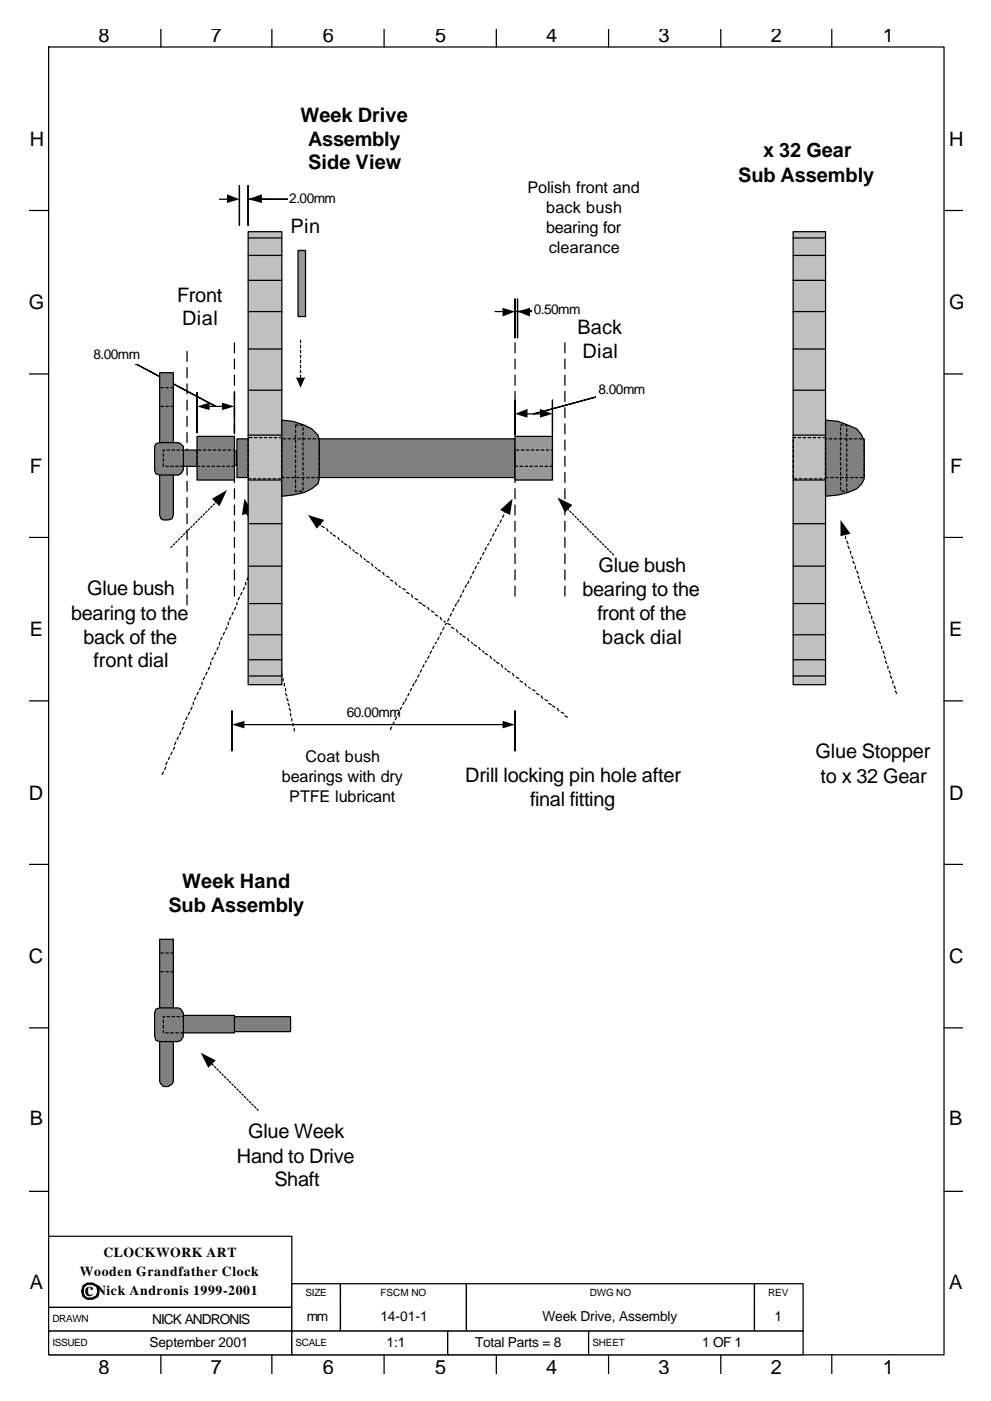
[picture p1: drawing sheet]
<svg xmlns="http://www.w3.org/2000/svg" width="210mm" height="297mm" viewBox="0 0 210 297" stroke-linecap="round" stroke-linejoin="round" font-family="sans-serif">
<g fill="none" stroke="#000" stroke-width=".26">
<path d="M10.3 10h190v277.2h-190zM34.1 6.2v3.8M57.7 6.2v3.8M81.5 6.2v3.8M105.3 6.2v3.8M129.1 6.2v3.8M152.9 6.2v3.8M176.5 6.2v3.8M6.3 44.6h4M200.3 44.6h4M6.3 79.3h4M200.3 79.3h4"/>
<path d="M6.3 113.9h4M200.3 113.9h4M6.3 148.6h4M200.3 148.6h4M6.3 183.3h4M200.3 183.3h4M6.3 217.9h4M200.3 217.9h4M6.3 252.6h4M200.3 252.6h4M34.1 287.2v4.1M57.7 287.2v4.1"/>
<path d="M81.5 287.2v4.1M105.3 287.2v4.1M129.1 287.2v4.1M152.9 287.2v4.1M176.5 287.2v4.1"/>
</g>
<path d="M63.2 53.1h1.6v14h-1.6z" fill-rule="evenodd" fill="#969696" stroke="#000" stroke-width=".26"/>
<path d="M10.3 262.1h51.6v15.1h-51.6z" fill-rule="evenodd" fill="#fff" stroke="#000" stroke-width=".26"/>
<path d="M61.9 272.2h10.3v3.9h-10.3z" fill-rule="evenodd" fill="#fff"/>
<path d="M61.9 276.1v-3.9h10.3v3.9" fill="none" stroke="#000" stroke-width=".26"/>
<path d="M72.2 272.2h26.8v3.9h-26.8z" fill-rule="evenodd" fill="#fff"/>
<path d="M72.2 276.1v-3.9h26.8v3.9" fill="none" stroke="#000" stroke-width=".26"/>
<path d="M99 272.2h61.1v3.9h-61.1z" fill-rule="evenodd" fill="#fff"/>
<path d="M99 276.1v-3.9h61.1v3.9" fill="none" stroke="#000" stroke-width=".26"/>
<path d="M160.1 272.2h10.3v3.9h-10.3z" fill-rule="evenodd" fill="#fff"/>
<path d="M160.1 276.1v-3.9h10.3v3.9" fill="none" stroke="#000" stroke-width=".26"/>
<path d="M10.3 277.2h13.5v5h-13.5z" fill-rule="evenodd" fill="#fff"/>
<path d="M23.8 277.2h-13.5v5h13.5" fill="none" stroke="#000" stroke-width=".26"/>
<path d="M23.8 277.2h38.1v5h-38.1z" fill-rule="evenodd" fill="#fff"/>
<path d="M23.8 277.2h38.1v5h-38.1" fill="none" stroke="#000" stroke-width=".26"/>
<path d="M61.9 276.1h10.3v6.1h-10.3z" fill-rule="evenodd" fill="#fff"/>
<path d="M61.9 276.1v6.1h10.3v-6.1" fill="none" stroke="#000" stroke-width=".26"/>
<path d="M72.2 276.1h26.8v6.1h-26.8z" fill-rule="evenodd" fill="#fff"/>
<path d="M72.2 276.1v6.1h26.8v-6.1" fill="none" stroke="#000" stroke-width=".26"/>
<path d="M99 276.1h61.1v6.1h-61.1z" fill-rule="evenodd" fill="#fff"/>
<path d="M99 276.1v6.1h61.1v-6.1" fill="none" stroke="#000" stroke-width=".26"/>
<path d="M160.1 276.1h10.3v6.1h-10.3z" fill-rule="evenodd" fill="#fff"/>
<path d="M160.1 276.1v6.1h10.3v-6.1" fill="none" stroke="#000" stroke-width=".26"/>
<path d="M10.3 282.2h12.5v5h-12.5z" fill-rule="evenodd" fill="#fff"/>
<path d="M22.8 282.2h-12.5v5h12.5" fill="none" stroke="#000" stroke-width=".26"/>
<path d="M22.8 282.2h39.1v5h-39.1z" fill-rule="evenodd" fill="#fff"/>
<path d="M22.8 282.2h39.1v5h-39.1" fill="none" stroke="#000" stroke-width=".26"/>
<path d="M61.9 282.2h11.4v5h-11.4z" fill-rule="evenodd" fill="#fff"/>
<path d="M73.3 282.2h-11.4v5h11.4" fill="none" stroke="#000" stroke-width=".26"/>
<path d="M73.3 282.2h21.7v5h-21.7z" fill-rule="evenodd" fill="#fff"/>
<path d="M73.3 282.2h21.7v5h-21.7" fill="none" stroke="#000" stroke-width=".26"/>
<path d="M95 282.2h29.9v5h-29.9z" fill-rule="evenodd" fill="#fff" stroke="#000" stroke-width=".26"/>
<path d="M124.9 282.2h11.4v5h-11.4z" fill-rule="evenodd" fill="#fff"/>
<path d="M136.3 282.2h-11.4v5h11.4" fill="none" stroke="#000" stroke-width=".26"/>
<path d="M136.3 282.2h34.1v5h-34.1z" fill-rule="evenodd" fill="#fff"/>
<path d="M63.8 72.1v.6M63.8 73.2v.5M63.8 74.3v.5M63.8 75.3v.5M63.8 76.4v.5M63.8 77.4v.6M63.8 78.5v.5M63.8 79.6v.5M136.3 282.2h34.1v5h-34.1" fill="none" stroke="#000" stroke-width=".26"/>
<path d="M62.7 79.8l.3 .3h1.6l.2-.3-1 2.4z" fill-rule="evenodd" fill="#000"/>
<path d="M49.2 150.7v8.5zM109.3 150.7v8.5z" fill-rule="evenodd" fill="#fff"/>
<path d="M49.2 150.7v8.5v-8.5M51.6 153.6h55.3M109.3 150.7v8.5v-8.5" fill="none" stroke="#000" stroke-width=".26"/>
<path d="M49.2 153.6l2.7-.8v1.6zM106.6 152.8l2.7 .8-2.7 .8z" fill="#000"/>
<path d="M73.3 149.1h11.9v4h-11.9z" fill-rule="evenodd" fill="#fff"/>
<g fill="none" stroke="#000" stroke-width=".26">
<path d="M109.3 72.7v2.1M109.3 76.1v2.1M109.3 79.6v2.1M109.3 83v2.1M109.3 86.4v2.1M109.3 89.9v2.1M109.3 93.3v2.1M109.3 96.7v2.2M36.5 115.8l-.3 .3M37 115.3l-.2 .2M37.6 114.7l-.3 .3M38.1 114.2l-.3 .3"/>
<path d="M38.6 113.7l-.2 .2M39.2 113.2l-.3 .2M39.7 112.6l-.3 .3M40.2 112.1l-.2 .3M40.7 111.6l-.2 .2M41.3 111l-.3 .3M41.8 110.5l-.3 .3M42.3 110l-.2 .2M42.9 109.4l-.3 .3M43.4 108.9l-.3 .3M43.9 108.4l-.2 .3M44.4 107.9l-.2 .2"/>
<path d="M45 107.3l-.3 .3M45.5 106.8l-.3 .3M46 106.3l-.2 .2M109.3 100.2v2.1M109.3 103.6v2.1M109.3 107.1v2.1M109.3 110.5v2.1M109.3 113.9v2.2M109.3 117.4v2.1M109.3 120.8v2.1M109.3 124.3v2.1"/>
</g>
<path d="M45 105.7l3.2-1.8-1.6 3.4z" fill="#000"/>
<path d="M109.3 63.4v8.2zM109.8 63.4v8.2zM109.5 66.1l8.8-.3z" fill-rule="evenodd" fill="#fff"/>
<path d="M105 66.1h1.9M109.3 63.4v8.2v-8.2M109.5 66.1l8.8-.3-8.8 .3M109.8 63.4v8.2v-8.2M112.2 66.1h1.8" fill="none" stroke="#000" stroke-width=".26"/>
<path d="M106.6 65.3l2.7 .8-2.7 1zM109.8 66.1l2.6-.8v1.8z" fill="#000"/>
<path d="M113 63.7h10.6v3.9h-10.6z" fill-rule="evenodd" fill="#fff"/>
<g fill="none" stroke="#000" stroke-width=".26">
<path d="M39.7 74.5v2.1M39.7 78v2.1M49.7 72.7v2.1M49.7 76.1v2.1M49.7 79.6v2.1M119.9 72.7v2.1M119.9 76.1v2.1M119.9 79.6v2.1M39.7 81.4v2.1M39.7 84.8v2.2M39.7 88.3v2.1M39.7 91.7v2.1"/>
<path d="M39.7 95.2v2.1M39.7 98.6v2.1M49.7 83v2.1M49.7 86.4v2.1M49.7 89.9v2.1M49.7 93.3v2.1M49.7 96.7v2.2M119.9 83v2.1M119.9 86.4v2.1M119.9 89.9v2.1M119.9 93.3v2.1M119.9 96.7v2.2"/>
<path d="M39.7 102v2.2M39.7 105.5v2.1M39.7 108.9v2.1M39.7 112.4v2.1M39.7 115.8v2.1M39.7 119.2v2.2M49.7 100.2v2.1M49.7 103.6v2.1M49.7 107.1v2.1M49.7 110.5v2.1M49.7 113.9v2.2M49.7 117.4v2.1"/>
<path d="M119.9 100.2v2.1M119.9 103.6v2.1M119.9 107.1v2.1M119.9 110.5v2.1M119.9 113.9v2.2M119.9 117.4v2.1M120.4 107.9l.2 .2M120.9 108.4l.3 .3M121.4 108.9l.3 .3M122 109.4l.2 .3M122.5 110l.3 .2M123 110.5l.3 .3"/>
<path d="M123.6 111l.2 .3M124.1 111.6l.3 .2M124.6 112.1l.3 .3M125.1 112.6l.3 .3M125.7 113.2l.2 .2M126.2 113.7l.3 .2M126.7 114.2l.3 .3M127.3 114.7l.2 .3M127.8 115.3l.3 .2M128.3 115.8l.3 .3M128.9 116.3l.2 .3M129.4 116.9l.2 .2"/>
<path d="M129.9 117.4l.3 .3M39.7 122.7v2.1M39.7 126.1v2.1M49.7 120.8v2.1M49.7 124.3v2.1M119.9 120.8v2.1M119.9 124.3v2.1"/>
</g>
<path d="M118.3 105.5l3.1 1.6-1.5 1.6z" fill="#000"/>
<path d="M41.8 83.3v8.4zM49.7 83.3v8.4zM24.9 75.1l20.9 11.1z" fill-rule="evenodd" fill="#fff"/>
<path d="M41.8 83.3v8.4v-8.4M44.2 86.2h3.2M45.8 86.2l-20.9-11.1 20.9 11.1M49.7 83.3v8.4v-8.4" fill="none" stroke="#000" stroke-width=".26"/>
<path d="M41.8 86.2l2.6-.8v1.6zM47.1 85.4l2.6 .8-2.6 .8z" fill="#000"/>
<g fill="#fff">
<path d="M19.6 72.9h10.3v4.3h-10.3z" fill-rule="evenodd"/>
<path d="M109.3 84.8v7.5zM117.2 84.8v7.5zM113.2 87.8l18.6-5.1z" fill-rule="evenodd"/>
</g>
<path d="M109.3 84.8v7.5v-7.5M111.7 87.8h3.1M113.2 87.8l18.6-5.1-18.6 5.1M117.2 84.8v7.5v-7.5" fill="none" stroke="#000" stroke-width=".26"/>
<path d="M109.3 87.8l2.6-1.1v1.8zM114.6 86.7l2.6 1.1-2.6 .7z" fill="#000"/>
<path d="M126.5 80.6h10.6v4h-10.6z" fill-rule="evenodd" fill="#fff"/>
<g fill="none" stroke="#000" stroke-width=".26">
<path d="M54 119.5v.3M67.7 111l.3 .3M68.3 111.6l.5 .2M69.3 112.1l.3 .5M70.1 112.9l.3 .3M70.6 113.4l.6 .3M71.7 113.9l.3 .6M72.5 114.7l.3 .3M73 115.3l.6 .2M74.1 115.8l.2 .5M74.9 116.6l.2 .3M75.4 117.1l.5 .3"/>
<path d="M76.5 117.7l.2 .5M77.3 118.4l.2 .3M77.8 119l.5 .2M78.8 119.5l.3 .5M101.6 119.2l-.3 .3M102.1 118.2l-.2 .5M102.7 117.1l-.3 .6M103.2 116.1l-.3 .5M103.7 115.3l-.2 .2M104.2 114.2l-.2 .5M104.8 113.2l-.3 .5M105.3 112.1l-.3 .5"/>
<path d="M105.8 111.3l-.2 .3M106.4 110.2l-.3 .6M106.9 109.2l-.3 .5M107.4 108.4l-.2 .3M179.4 113.7v.5M179.7 114.7l.2 .6M179.9 115.8l.3 .5M180.4 116.9v.5M180.7 117.9l.3 .5M181 119l.2 .5M45.2 139.3l-.2 .6M45.8 138.3l-.3 .5"/>
<path d="M46.3 137.2l-.3 .6M46.6 136.2v.5M47.1 135.1l-.3 .5M47.6 134.1l-.2 .5M48.2 133l-.3 .5M48.4 131.9v.6M48.9 130.9l-.2 .5M49.5 129.8l-.3 .6M50 128.8l-.3 .5M50.3 127.7v.5M50.8 126.6l-.3 .6M51.3 125.6l-.2 .5"/>
<path d="M51.9 124.5l-.3 .6M52.1 123.5v.5M52.7 122.4l-.3 .5M53.2 121.4l-.3 .5M53.7 120.3l-.3 .5M79.6 120.3l.3 .3M80.2 120.8l.5 .3M81.2 121.4l.3 .5M82 122.1l.5 .3M82.8 122.9l.5 .3M83.9 123.5l.2 .5M84.7 124.3l.2 .2"/>
<path d="M85.5 124.8l.5 .3M86.3 125.6l.5 .3M87.3 126.1l.3 .5M88.1 126.9l.5 .3M88.9 127.7l.5 .3M89.7 128.2l.5 .3M90.8 128.8l.2 .5M91 139.1l-.2 .5M91.5 138l-.2 .6M91.5 129.6l.6 .2M92.1 137l-.3 .5M92.3 130.4l.6 .2"/>
<path d="M92.6 136.2l-.3 .2M93.1 135.1l-.2 .5M93.4 130.9l.3 .5M93.7 134.1l-.3 .5M94.2 133l-.3 .5M94.2 131.7l.3 .2M94.7 132.2l-.2 .3M95 132.2l.5 .3M95.2 131.1l-.2 .6M95.8 130.1l-.3 .5M95.8 133l.5 .3M96.3 129l-.3 .6"/>
<path d="M96.8 128l-.2 .5M96.8 133.5l.3 .6M97.4 127.2l-.3 .5M97.6 134.3l.3 .3M97.9 126.1l-.3 .5M98.2 134.8l.5 .3M98.4 125.1l-.2 .5M99 124l-.3 .5M99.2 135.4l.3 .5M99.5 123.2l-.3 .5M100 122.1l-.3 .6M100 136.2l.3 .2"/>
<path d="M100.5 121.1l-.2 .5M100.5 136.7l.6 .3M101.1 120l-.3 .6M101.6 137.2l.3 .6M102.4 138l.3 .3M102.9 138.6l.6 .2M104 139.1l.2 .5M104.8 139.9l.2 .2M181.5 120v.6M181.8 121.1l.2 .5M182 122.1l.3 .6M182.3 123.2l.3 .5"/>
<path d="M182.8 124.3v.5M183.1 125.3l.3 .6M183.4 126.4l.2 .5M183.9 127.4v.6M184.1 128.5l.3 .5M184.4 129.6l.3 .5M184.9 130.6v.5M185.2 131.7l.3 .5M185.5 132.7l.2 .6M186 133.8v.5M186.3 134.8l.2 .6M186.5 135.9l.3 .5"/>
<path d="M187.1 137v.5M187.3 138l.3 .6M187.6 139.1l.3 .5M36.5 159.5l-.3 .5M37 158.4l-.2 .5M37.3 157.3l-.3 .6M37.8 156.3l-.2 .5M38.4 155.2l-.3 .6M38.9 154.2l-.3 .5M39.2 153.1l-.3 .5M39.7 152l-.3 .6M40.2 151l-.2 .5"/>
<path d="M40.7 149.9l-.2 .6M41 148.9v.5M41.5 147.8l-.2 .5M42.1 146.8l-.3 .5M42.6 145.7l-.3 .5M42.9 144.6v.6M43.4 143.6l-.3 .5M43.9 142.5l-.2 .6M44.4 141.5l-.2 .5M44.7 140.4v.5M83.1 154.2l-.3 .5M83.6 153.1l-.3 .5"/>
<path d="M84.1 152l-.2 .6M84.7 151l-.3 .5M85.2 149.9l-.3 .6M85.7 148.9l-.2 .5M86.3 148.1l-.3 .5M86.8 147l-.3 .5M87.3 146l-.3 .5M87.8 144.9l-.2 .5M88.4 144.1l-.3 .5M88.9 143.1l-.3 .5M89.4 142l-.2 .5M90 140.9l-.3 .6"/>
<path d="M90.5 140.1l-.3 .3M105.3 140.4l.5 .3M106.4 140.9l.2 .6M107.2 141.7l.2 .3M107.7 142.3l.5 .2M108.7 142.8l.3 .5M109.5 143.6l.6 .2M110.3 144.4l.6 .2M111.4 144.9l.3 .5M112.2 145.7l.2 .3M113 146.2l.5 .3M113.8 147l.5 .3"/>
<path d="M114.8 147.5l.3 .6M115.6 148.3l.6 .3M116.4 149.1l.5 .3M117.2 149.7l.5 .2M118.3 150.2l.2 .5M119.1 151l.5 .3M119.9 151.8l.5 .2M187.9 140.1l.2 .6M188.4 141.2v.5M188.6 142.3l.3 .5M188.9 143.3l.3 .5M189.4 144.4v.5"/>
<path d="M189.7 145.4l.3 .6M190 146.5l.2 .5M34.7 163.7l-.3 .5M35.2 162.6l-.3 .6M35.5 161.6l-.3 .5M36 160.5l-.3 .5M45 225.6l.2 .3M45.5 226.1l.3 .3M46 226.7l.3 .2M46.6 227.2l.2 .3M47.1 227.7l.3 .3M47.6 228.2l.3 .3"/>
<path d="M48.2 228.8l.2 .2M48.7 229.3l.2 .3M49.2 229.8l.3 .3M49.7 230.4l.3 .2M50.3 230.9l.2 .3M50.8 231.4l.3 .3M51.3 232l.3 .2M51.9 232.5l.2 .2M52.4 233l.3 .3M52.9 233.5l.3 .3M53.4 234.1l.3 .2M54 234.6l.2 .3"/>
<path d="M54.5 235.1l.3 .3"/>
</g>
<path d="M55.3 116.6l-.3 3.7-2.1-1.1zM65.4 109.2l3.4 1-1.6 1.9zM106.1 108.1l2.6-2.4-.5 3.5zM178.3 110.2l2.1 3-2.1 .5zM42.6 223.2l3.2 1.6-1.6 1.6z" fill="#000"/>
<path d="M168.3 49.1h6.9v96.1h-6.9z" fill-rule="evenodd" fill="#c0c0c0" stroke="#000" stroke-width=".26"/>
<g fill="none" stroke="#000" stroke-width=".26">
<path d="M168.3 59.4h6.9M168.3 54.2h6.9M168.3 50.4h6.9M168.3 74h6.9M168.3 66.1h6.9M168.3 92.3h6.9M168.3 82.7h6.9M168.3 92.8h.5M168.3 93.3v.5M168.3 94.4v.5M168.3 95.4v.6M168.3 96.5v.5"/>
<path d="M168.3 97.5v.6M168.3 98.6v.5M168.3 99.7v.5M169.3 92.8h.6M170.4 92.8h.5M171.4 92.8h.6M172.5 92.8h.5M173.6 92.8h.5M174.6 92.8h.6v.5M175.2 93.8v.6M175.2 94.9v.5M175.2 96v.5"/>
<path d="M175.2 97v.5M175.2 98.1v.5M175.2 99.1v.6M168.3 101.8h6.9M168.3 111h6.9M168.3 100.7v.5M168.5 101.5h.6M169.6 101.5h.5M170.7 101.5h.5M171.7 101.5h.5M172.8 101.5h.5M173.8 101.5h.6"/>
<path d="M175.2 101.2v.3h-.3M175.2 100.2v.5M168.3 120h6.9M168.3 128h6.9M168.3 134.6h6.9M168.3 139.9h6.9M168.3 143.3h6.9"/>
</g>
<path d="M175.2 89.1l2.6 .2 4 1.6 1 1.4 .6 1.3v7.9l-.6 1.1-1 1-1.9 .8-2.1 .6-2.6 .2z" fill-rule="evenodd" fill="#808080" stroke="#000" stroke-width=".26"/>
<g fill="none" stroke="#000" stroke-width=".26">
<path d="M175.2 93.8v.6M175.2 94.9v.5M175.2 96v.5M175.2 97v.5M175.2 98.1v.5M175.2 99.1v.6M175.4 93h-.2v.3M175.9 93h.6M177 93h.5M178.1 93h.5M178.3 90.1h.6M178.3 90.7v.5"/>
<path d="M178.3 91.7v.6M178.3 92.8v.5M178.3 93.8v.6M178.3 94.9v.5M178.3 96v.5M178.3 97v.5M178.3 98.1v.5M178.3 99.1v.6M179.1 93h.6v.6M179.4 90.1h.3v.3M179.7 90.9v.6M179.7 92v.5"/>
<path d="M179.7 94.1v.5M179.7 95.2v.5M179.7 96.2v.5M179.7 97.3v.5M179.7 98.3v.6M179.7 99.4v.5M180.2 93h.5M181.2 93h.6M182.3 93h.5M183.4 93v.6M183.4 94.1v.5M183.4 95.2v.5"/>
<path d="M183.4 96.2v.5M183.4 97.3v.5M183.4 98.3v.6M183.4 99.4v.5M175.2 101.2h.5M175.2 100.2v.5M176.2 101.2h.5M177.3 101.2h.5M178.3 100.2v.5M178.3 102.3v.5M178.3 103.4v.5M178.6 104.2h.5"/>
<path d="M178.9 101.2h-.6v.6M179.4 101.2h.5M179.7 100.5v.5M179.7 101.5v.5M179.7 102.6v.5M179.7 103.6v.6M180.4 101.2h.6M181.5 101.2h.5M182.6 101.2h.5M183.4 100.5v.5"/>
</g>
<path d="M50.8 39.3v8.5zM52.7 39.3v8.5zM52.7 42.2h13.4z" fill-rule="evenodd" fill="#fff"/>
<path d="M50.8 39.3v8.5v-8.5M52.7 39.3v8.5v-8.5M46.6 42.2h1.8M52.7 42.2h13.4h-13.4M55.3 42.2h1.6" fill="none" stroke="#000" stroke-width=".26"/>
<path d="M48.2 41.2l2.6 1-2.6 .8zM52.7 42.2l2.9-1v1.8z" fill="#000"/>
<path d="M61.1 40.1h10.3v4h-10.3z" fill-rule="evenodd" fill="#fff"/>
<g fill="none" stroke="#000" stroke-width=".26">
<path d="M52.4 108.9l.3 .5M52.7 110l.2 .5M52.9 111v.6M53.2 112.1v.5M53.4 113.2v.5M53.7 115.3l.3 .5M53.7 114.2v.5M54 116.3l.2 .6M54.2 117.4l.3 .5M54.5 118.4v.6M54.8 119.5v.5M55 120.6v.5"/>
<path d="M55.3 121.6v.5M55.6 123.7l.2 .6M55.6 122.7v.5M55.8 124.8l.3 .5M56.1 125.9l.3 .5M56.4 126.9v.5M56.6 128v.5M56.9 129v.6M57.1 131.1l.3 .6M57.1 130.1v.5M57.4 132.2l.3 .5M57.7 133.3l.2 .5"/>
<path d="M57.9 134.3l.3 .5M58.2 135.4v.5M58.5 136.4v.6M58.7 137.5v.5M59 139.6l.3 .5M59 138.6v.5M59.3 140.7l.2 .5M59.5 141.7l.3 .6M59.8 142.8v.5M60.1 143.8v.6M60.3 144.9v.5M60.6 147l.3 .5"/>
<path d="M60.6 146v.5M60.9 148.1l.2 .5M61.1 149.1l.3 .6M61.4 150.2l.2 .5M61.6 151.3v.5M61.9 152.3v.5M62.2 153.4v.5M62.4 154.4v.6"/>
</g>
<path d="M51.9 105.7l1.8 3-2.4 .5z" fill="#000"/>
<g fill="#808080" stroke="#000" stroke-width=".26">
<path d="M36.2 215.5h25.4v3.2h-25.4z" fill-rule="evenodd"/>
<path d="M38.9 215.3h10.8v3.7h-10.8z" fill-rule="evenodd"/>
<path d="M33.9 199.1h2.9v18h-2.9z" fill-rule="evenodd"/>
</g>
<path d="M34.1 206h.6M34.1 202.1h.6M35.2 206h.5M35.2 202.1h.5M36.2 206h.6M36.2 202.1h.6" fill="none" stroke="#000" stroke-width=".26"/>
<g fill="#808080" stroke="#000" stroke-width=".26">
<path d="M34.1 217.7l.6-.6h1l.8 .6 .3 .5v11.1l-.3 .5-.8 .6h-1l-.8-1.1v-11.1z" fill-rule="evenodd"/>
<path d="M33.1 214l.8-.3h3.9l.6 .3 .5 .8v5l-.5 .8-.6 .2h-3.9l-.8-.2-.3-.8v-5z" fill-rule="evenodd"/>
</g>
<path d="M34.7 215.5h4.2v3.5h-4.2z" fill-rule="evenodd" fill="#808080"/>
<g fill="none" stroke="#000" stroke-width=".26">
<path d="M34.7 216.3v.6M34.7 217.4v.5M34.7 218.5v.5M34.9 215.5h-.2v.3M35.2 219h.5M35.5 215.5h.5M36.2 219h.6M36.5 215.5h.5M37.3 219h.5M37.6 215.5h.5M38.6 215.5h.3v.3M38.9 218.5v.5h-.5"/>
<path d="M38.9 216.3v.6M38.9 217.4v.5"/>
</g>
<g fill="#808080" stroke="#000" stroke-width=".26">
<path d="M36.2 95.7h25.4v2.9h-25.4z" fill-rule="evenodd"/>
<path d="M38.9 95.4h10.8v3.5h-10.8z" fill-rule="evenodd"/>
<path d="M33.9 79h2.9v18h-2.9z" fill-rule="evenodd"/>
</g>
<path d="M34.1 86.2h.6M34.1 82.2h.6M35.2 86.2h.5M35.2 82.2h.5M36.2 86.2h.6M36.2 82.2h.6" fill="none" stroke="#000" stroke-width=".26"/>
<g fill="#808080" stroke="#000" stroke-width=".26">
<path d="M34.1 97.5l.6-.2h1l.8 .2 .3 .8v10.9l-.3 .8-.8 .2h-1l-.6-.2-.2-.8v-10.9z" fill-rule="evenodd"/>
<path d="M33.1 94.1l.8-.3h3.9l1.1 .8v5.1l-.5 .8-.6 .2h-3.9l-.8-.2-.3-.8v-5.1z" fill-rule="evenodd"/>
</g>
<path d="M34.7 95.4h4.2v3.5h-4.2z" fill-rule="evenodd" fill="#808080"/>
<g fill="none" stroke="#000" stroke-width=".26">
<path d="M34.7 96.2v.5M34.7 97.3v.5M34.7 98.3v.6M34.9 95.4h-.2v.3M35.2 98.9h.5M35.5 95.4h.5M36.2 98.9h.6M36.5 95.4h.5M37.3 98.9h.5M37.6 95.4h.5M38.6 95.4h.3v.3M38.9 98.3v.6h-.5"/>
<path d="M38.9 96.2v.5M38.9 97.3v.5"/>
</g>
<g fill="#808080" stroke="#000" stroke-width=".26">
<path d="M45.2 95.7h5.1v2.9h-5.1z" fill-rule="evenodd"/>
<path d="M50.3 93h59v8.2h-59z" fill-rule="evenodd"/>
</g>
<g fill="none" stroke="#000" stroke-width=".26">
<path d="M64.8 93.3v.5M64.8 94.4v.5M64.8 95.4v.6M64.8 96.5v.5M64.8 97.5v.6M64.8 98.6v.5M64.8 99.7v.5M65.1 93h.5M65.9 93.3v.5M65.9 94.4v.5M65.9 95.4v.6M65.9 96.5v.5"/>
<path d="M65.9 97.5v.6M65.9 98.6v.5M65.9 99.7v.5M64.8 100.7v.5h.6M65.9 100.7v.5"/>
</g>
<path d="M109.3 95.7h5v2.9h-5z" fill-rule="evenodd" fill="#808080" stroke="#000" stroke-width=".26"/>
<path d="M109.3 92.5h7.9v9.3h-7.9z" fill-rule="evenodd" fill="#969696" stroke="#000" stroke-width=".26"/>
<g fill="none" stroke="#000" stroke-width=".26">
<path d="M109.3 98.9h.5M109.3 95.7v.5M109.3 96.7v.6M109.3 97.8v.5M109.5 95.4h.6M110.3 98.9h.6M110.6 95.4h.5M111.4 98.9h.5M111.7 95.4h.5M112.4 98.9h.6M112.7 95.4h.5M113.5 98.9h.5"/>
<path d="M113.8 95.4h.5M114.6 98.9h.5M114.8 95.4h.6M115.6 98.9h.6M115.9 95.4h.5M116.9 95.4h.3v.3M117.2 98.3v.6h-.5M117.2 96.2v.5M117.2 97.3v.5"/>
</g>
<path d="M52.7 49.1h7.1v96.1h-7.1z" fill-rule="evenodd" fill="#c0c0c0" stroke="#000" stroke-width=".26"/>
<g fill="none" stroke="#000" stroke-width=".26">
<path d="M52.7 59.4h7.1M52.7 54.2h7.1M52.7 50.4h7.1M52.7 74h7.1M52.7 66.1h7.1M52.7 92.3h7.1M52.7 82.7h7.1M52.7 93v.6M52.7 94.1v.5M52.7 95.2v.5M52.7 96.2v.5M52.7 97.3v.5"/>
<path d="M52.7 98.3v.6M52.7 99.4v.5M52.9 92.8h.5M54 92.8h.5M55 92.8h.6M56.1 92.8h.5M57.1 92.8h.6M58.2 92.8h.5M59.3 92.8h.5M59.8 93.3v.5M59.8 94.4v.5M59.8 95.4v.6"/>
<path d="M59.8 96.5v.5M59.8 97.5v.6M59.8 98.6v.5M59.8 99.7v.5M52.7 100.5v.5M52.7 101.5h.5M52.9 101.8h6.9M52.9 111h6.9M53.7 101.5h.5M54.8 101.5h.5M55.8 101.5h.6M56.9 101.5h.5"/>
<path d="M57.9 101.5h.6M59 101.5h.5M59.8 100.7v.5M52.9 120h6.9M52.9 128h6.9M52.9 134.6h6.9M52.9 139.9h6.9M52.9 143.3h6.9"/>
</g>
<path d="M59.8 89.1l2.4 .2 2.4 .8 1.5 .8 1.4 1.4 .2 1.3v7.9l-.2 1.1-1.4 1-1.5 .8-2.4 .6-2.4 .2z" fill-rule="evenodd" fill="#808080" stroke="#000" stroke-width=".26"/>
<g fill="none" stroke="#000" stroke-width=".26">
<path d="M59.8 93.3v.5M59.8 94.4v.5M59.8 95.4v.6M59.8 96.5v.5M59.8 97.5v.6M59.8 98.6v.5M59.8 99.7v.5M60.1 93h.5M61.1 93h.5M62.2 93h.5M62.7 91.2v.5M62.7 92.3v.5"/>
<path d="M62.7 93.3v.5M62.7 94.4v.5M62.7 95.4v.6M62.7 96.5v.5M62.7 97.5v.6M62.7 98.6v.5M62.7 99.7v.5M63.2 93h.6M63.2 90.1h-.5v.6M63.8 90.1h.5M64.3 93h.5M64.3 90.7v.5"/>
<path d="M64.3 91.7v.6M64.3 92.8v.5M64.3 93.8v.6M64.3 94.9v.5M64.3 96v.5M64.3 97v.5M64.3 98.1v.5M64.3 99.1v.6M65.4 93h.5M66.4 93h.5M67.5 93h.2v.3M67.7 93.8v.6"/>
<path d="M67.7 94.9v.5M67.7 96v.5M67.7 97v.5M67.7 98.1v.5M67.7 99.1v.6M59.8 100.7v.5h.5M60.9 101.2h.5M61.9 101.2h.5M62.7 103.9v.3h.3M62.7 100.7v.5M62.7 101.8v.5M62.7 102.8v.6"/>
<path d="M63 101.2h.5M63.5 104.2h.5M64 101.2h.6M64.3 100.2v.5M64.3 101.2v.6M64.3 102.3v.5M64.3 103.4v.5M65.1 101.2h.5M66.1 101.2h.6M67.2 101.2h.5M67.7 100.2v.5"/>
</g>
<path d="M41.8 92.5h7.9v9.3h-7.9z" fill-rule="evenodd" fill="#808080" stroke="#000" stroke-width=".26"/>
<g fill="none" stroke="#000" stroke-width=".26">
<path d="M41.8 98.9h.5M41.8 95.7v.5M41.8 96.7v.6M41.8 97.8v.5M42.1 95.4h.5M42.9 98.9h.5M43.1 95.4h.6M43.9 98.9h.5M44.2 95.4h.5M45 98.9h.5M45.2 95.4h.6M46 98.9h.6"/>
<path d="M46.3 95.4h.5M47.1 98.9h.5M47.4 95.4h.5M48.2 98.9h.5M48.4 95.4h.5M49.5 95.4h.2v.3M49.7 98.3v.6h-.5M49.7 96.2v.5M49.7 97.3v.5"/>
</g>
<path d="M17.7 272.7l.8-.5h1.1l1 .5 .3 1.1-.3 1-1 .5h-1.1l-.8-.5-.2-1z" fill="none" stroke="#000" stroke-width=".53"/>
<g font-size="4.2">
<text x="20.9" y="8.9">8</text>
<text x="44.7" y="8.9">7</text>
<text x="68.5" y="8.9">6</text>
<text x="92.3" y="8.9">5</text>
<text x="115.9" y="8.9">4</text>
<text x="139.7" y="8.9">3</text>
<text x="163.5" y="8.9">2</text>
<text x="187.3" y="8.9">1</text>
<text x="63.8" y="25.8">Week Drive</text>
<text x="6.3" y="30.9">H</text>
<text x="65.4" y="30.9">Assembly</text>
<text x="65.4" y="35.9">Side View</text>
<text x="161.9" y="33.2">x 32 Gear</text>
<text x="201.3" y="30.9">H</text>
<text x="156.6" y="38.5">Sub Assembly</text>
<text x="61.6" y="49.4">Pin</text>
<text x="6.1" y="65.5">G</text>
<text x="37.6" y="63.9">Front</text>
<text x="201.3" y="65.5">G</text>
<text x="38.6" y="69">Dial</text>
<text x="122.5" y="70.8">Back</text>
<text x="123.6" y="75.8">Dial</text>
<text x="6.3" y="100.2">F</text>
<text x="201.6" y="100.2">F</text>
<text x="127" y="121.4">Glue bush</text>
<text x="15.1" y="131.4">bearing to the</text>
<text x="18.5" y="126.1">Glue bush</text>
<text x="123.6" y="126.4">bearing to the</text>
<text x="126.7" y="131.4">front of the</text>
<text x="6.3" y="134.8">E</text>
<text x="17.7" y="136.4">back of the</text>
<text x="127.8" y="136.4">back dial</text>
<text x="201.3" y="134.8">E</text>
<text x="19.8" y="141.5">front dial</text>
<text x="173" y="160.8">Glue Stopper</text>
<text x="98.7" y="165.8">Drill locking pin hole after</text>
<text x="174.1" y="166.1">to x 32 Gear</text>
<text x="6.1" y="169.5">D</text>
<text x="112.4" y="170.8">final fitting</text>
<text x="201.3" y="169.5">D</text>
<text x="38.6" y="188.3">Week Hand</text>
<text x="35.7" y="193.3">Sub Assembly</text>
<text x="6.1" y="204.2">C</text>
<text x="201.3" y="204.2">C</text>
<text x="6.3" y="238.6">B</text>
<text x="201.3" y="238.6">B</text>
<text x="52.7" y="241.2">Glue Week</text>
<text x="50.3" y="246.5">Hand to Drive</text>
<text x="58.2" y="251.5">Shaft</text>
<text x="6.3" y="273.2">A</text>
<text x="18" y="274.8">c</text>
<text x="201.3" y="273.2">A</text>
<text x="20.9" y="291.2">8</text>
<text x="44.7" y="291.2">7</text>
<text x="68.5" y="291.2">6</text>
<text x="92.3" y="291.2">5</text>
<text x="115.9" y="291.2">4</text>
<text x="139.7" y="291.2">3</text>
<text x="163.5" y="291.2">2</text>
<text x="187.3" y="291.2">1</text>
</g>
<g font-size="3.4">
<text x="111.9" y="40.9">Polish front and</text>
<text x="115.9" y="45.2">back bush</text>
<text x="115.9" y="49.4">bearing for</text>
<text x="116.4" y="53.6">clearance</text>
<text x="64.8" y="161.6">Coat bush</text>
<text x="59.8" y="165.8">bearings with dry</text>
<text x="61.4" y="170">PTFE lubricant</text>
</g>
<g font-size="2.9">
<text x="61.4" y="43">2.00mm</text>
<text x="113.2" y="66.6">0.50mm</text>
<text x="19.8" y="76.1">8.00mm</text>
<text x="127" y="83.5">8.00mm</text>
<text x="73.6" y="152">60.00mm</text>
<text x="22" y="266.6">CLOCKWORK ART</text>
<text x="16.9" y="270.6">Wooden Grandfather Clock</text>
<text x="20.4" y="274.5">Nick Andronis 1999-2001</text>
<text x="32.3" y="280.6">NICK ANDRONIS</text>
<text x="65.1" y="280.1">mm</text>
<text x="80.7" y="280.1">14-01-1</text>
<text x="115.1" y="280.1">Week Drive, Assembly</text>
<text x="164.3" y="280.1">1</text>
<text x="31.7" y="285.7">September 2001</text>
<text x="82" y="285.7">1:1</text>
<text x="100.8" y="285.7">Total Parts = 8</text>
<text x="149" y="285.7">1 OF 1</text>
</g>
<g font-size="2.1">
<text x="64.8" y="274.8">SIZE</text>
<text x="80.7" y="274.8">FSCM NO</text>
<text x="125.1" y="274.8">DWG NO</text>
<text x="163" y="274.8">REV</text>
<text x="11.1" y="280.4">DRAWN</text>
<text x="11.1" y="285.4">ISSUED</text>
<text x="62.7" y="285.4">SCALE</text>
<text x="125.7" y="285.4">SHEET</text>
</g>
</svg>
